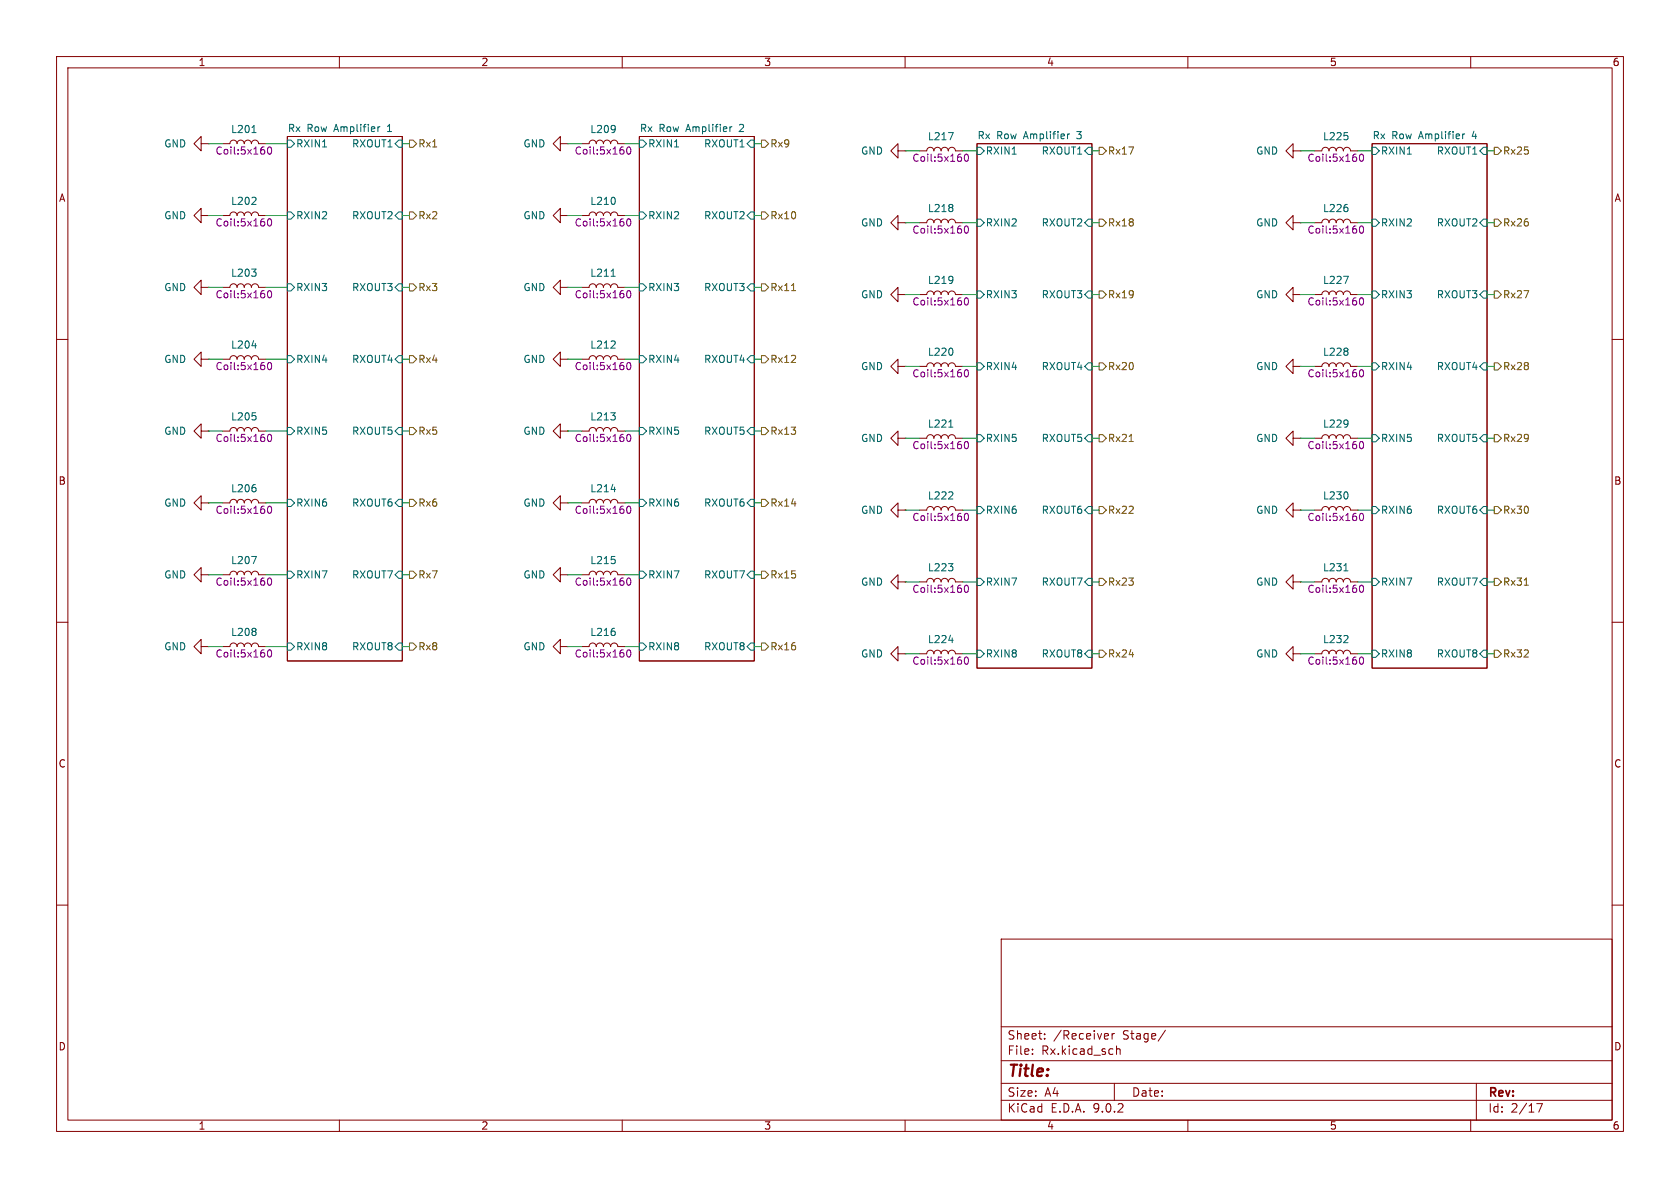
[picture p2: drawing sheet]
<svg xmlns="http://www.w3.org/2000/svg" width="297mm" height="210mm" viewBox="0 0 297 210" stroke-linecap="round" stroke-linejoin="round" font-family="sans-serif">
<g fill="none" stroke="#840000" stroke-width=".18">
<path d="M10 10h277v190h-277zM12 12h273v186h-273zM60 10v2M110 10v2M160 10v2M210 10v2M260 10v2M35.6 38.1v-1.3l-1.3 1.3 1.3 1.3v-1.3h1.2M35.6 25.4v-1.3l-1.3 1.3 1.3 1.3v-1.3h1.2M36.8 38.1h.1M36.8 25.4h.1M39.4 25.4h1.2a.64 .64 0 0 1 .7-.6 .64 .64 0 0 1 .6 .6 .64 .64 0 0 1 .6-.6 .64 .64 0 0 1 .7 .6 .64 .64 0 0 1 .6-.6 .64 .64 0 0 1 .6 .6 .64 .64 0 0 1 .7-.6 .64 .64 0 0 1 .6 .6h1.3"/>
<path d="M39.4 38.1h1.2a.64 .64 0 0 1 .7-.6 .64 .64 0 0 1 .6 .6 .64 .64 0 0 1 .6-.6 .64 .64 0 0 1 .7 .6 .64 .64 0 0 1 .6-.6 .64 .64 0 0 1 .6 .6 .64 .64 0 0 1 .7-.6 .64 .64 0 0 1 .6 .6h1.3M50.8 24.1h20.3v92.7h-20.3zM99.1 25.4v-1.3l-1.3 1.3 1.3 1.3v-1.3h1.2M99.1 38.1v-1.3l-1.3 1.3 1.3 1.3v-1.3h1.2M100.3 25.4h.1M100.3 38.1h.1M102.9 38.1h1.2a.64 .64 0 0 1 .7-.6 .64 .64 0 0 1 .6 .6 .64 .64 0 0 1 .6-.6 .64 .64 0 0 1 .7 .6 .64 .64 0 0 1 .6-.6 .64 .64 0 0 1 .6 .6 .64 .64 0 0 1 .7-.6 .64 .64 0 0 1 .6 .6h1.3M102.9 25.4h1.2a.64 .64 0 0 1 .7-.6 .64 .64 0 0 1 .6 .6 .64 .64 0 0 1 .6-.6 .64 .64 0 0 1 .7 .6 .64 .64 0 0 1 .6-.6 .64 .64 0 0 1 .6 .6 .64 .64 0 0 1 .7-.6 .64 .64 0 0 1 .6 .6h1.3M113 24.1h20.3v92.7h-20.3zM158.7 39.4v-1.3l-1.2 1.3 1.2 1.2v-1.2h1.3M158.7 26.7v-1.3l-1.2 1.3 1.2 1.2v-1.2h1.3M160 39.4h.1"/>
<path d="M160 26.7h.1M162.6 26.7h1.2a.64 .64 0 0 1 .7-.7 .64 .64 0 0 1 .6 .7 .64 .64 0 0 1 .6-.7 .64 .64 0 0 1 .7 .7 .64 .64 0 0 1 .6-.7 .64 .64 0 0 1 .6 .7 .64 .64 0 0 1 .7-.7 .64 .64 0 0 1 .6 .7h1.3M162.6 39.4h1.2a.64 .64 0 0 1 .7-.7 .64 .64 0 0 1 .6 .7 .64 .64 0 0 1 .6-.7 .64 .64 0 0 1 .7 .7 .64 .64 0 0 1 .6-.7 .64 .64 0 0 1 .6 .7 .64 .64 0 0 1 .7-.7 .64 .64 0 0 1 .6 .7h1.3M172.7 25.4h20.3v92.7h-20.3zM228.6 39.4v-1.3l-1.3 1.3 1.3 1.2v-1.2h1.3M228.6 26.7v-1.3l-1.3 1.3 1.3 1.2v-1.2h1.3M229.9 39.4h.1M229.9 26.7h.1M232.4 26.7h1.3a.64 .64 0 0 1 .6-.7 .64 .64 0 0 1 .6 .7 .64 .64 0 0 1 .7-.7 .64 .64 0 0 1 .6 .7 .64 .64 0 0 1 .7-.7 .64 .64 0 0 1 .6 .7 .64 .64 0 0 1 .6-.7 .64 .64 0 0 1 .7 .7h1.2M232.4 39.4h1.3a.64 .64 0 0 1 .6-.7 .64 .64 0 0 1 .6 .7 .64 .64 0 0 1 .7-.7 .64 .64 0 0 1 .6 .7 .64 .64 0 0 1 .7-.7 .64 .64 0 0 1 .6 .7 .64 .64 0 0 1 .6-.7 .64 .64 0 0 1 .7 .7h1.2M242.6 25.4h20.3v92.7h-20.3zM35.6 50.8v-1.3l-1.3 1.3 1.3 1.3v-1.3h1.2"/>
<path d="M36.8 50.8h.1M39.4 50.8h1.2a.64 .64 0 0 1 .7-.6 .64 .64 0 0 1 .6 .6 .64 .64 0 0 1 .6-.6 .64 .64 0 0 1 .7 .6 .64 .64 0 0 1 .6-.6 .64 .64 0 0 1 .6 .6 .64 .64 0 0 1 .7-.6 .64 .64 0 0 1 .6 .6h1.3M99.1 50.8v-1.3l-1.3 1.3 1.3 1.3v-1.3h1.2M100.3 50.8h.1M102.9 50.8h1.2a.64 .64 0 0 1 .7-.6 .64 .64 0 0 1 .6 .6 .64 .64 0 0 1 .6-.6 .64 .64 0 0 1 .7 .6 .64 .64 0 0 1 .6-.6 .64 .64 0 0 1 .6 .6 .64 .64 0 0 1 .7-.6 .64 .64 0 0 1 .6 .6h1.3M158.7 52.1v-1.3l-1.2 1.3 1.2 1.2v-1.2h1.3M160 52.1h.1M162.6 52.1h1.2a.64 .64 0 0 1 .7-.7 .64 .64 0 0 1 .6 .7 .64 .64 0 0 1 .6-.7 .64 .64 0 0 1 .7 .7 .64 .64 0 0 1 .6-.7 .64 .64 0 0 1 .6 .7 .64 .64 0 0 1 .7-.7 .64 .64 0 0 1 .6 .7h1.3M228.6 52.1v-1.3l-1.3 1.3 1.3 1.2v-1.2h1.3M229.9 52.1h.1M232.4 52.1h1.3a.64 .64 0 0 1 .6-.7 .64 .64 0 0 1 .6 .7 .64 .64 0 0 1 .7-.7 .64 .64 0 0 1 .6 .7 .64 .64 0 0 1 .7-.7 .64 .64 0 0 1 .6 .7 .64 .64 0 0 1 .6-.7 .64 .64 0 0 1 .7 .7h1.2M10 60h2"/>
<path d="M35.6 76.2v-1.3l-1.3 1.3 1.3 1.3v-1.3h1.2M35.6 63.5v-1.3l-1.3 1.3 1.3 1.3v-1.3h1.2M36.8 76.2h.1M36.8 63.5h.1M39.4 76.2h1.2a.64 .64 0 0 1 .7-.6 .64 .64 0 0 1 .6 .6 .64 .64 0 0 1 .6-.6 .64 .64 0 0 1 .7 .6 .64 .64 0 0 1 .6-.6 .64 .64 0 0 1 .6 .6 .64 .64 0 0 1 .7-.6 .64 .64 0 0 1 .6 .6h1.3M39.4 63.5h1.2a.64 .64 0 0 1 .7-.6 .64 .64 0 0 1 .6 .6 .64 .64 0 0 1 .6-.6 .64 .64 0 0 1 .7 .6 .64 .64 0 0 1 .6-.6 .64 .64 0 0 1 .6 .6 .64 .64 0 0 1 .7-.6 .64 .64 0 0 1 .6 .6h1.3M99.1 76.2v-1.3l-1.3 1.3 1.3 1.3v-1.3h1.2M99.1 63.5v-1.3l-1.3 1.3 1.3 1.3v-1.3h1.2M100.3 76.2h.1M100.3 63.5h.1M102.9 76.2h1.2a.64 .64 0 0 1 .7-.6 .64 .64 0 0 1 .6 .6 .64 .64 0 0 1 .6-.6 .64 .64 0 0 1 .7 .6 .64 .64 0 0 1 .6-.6 .64 .64 0 0 1 .6 .6 .64 .64 0 0 1 .7-.6 .64 .64 0 0 1 .6 .6h1.3M102.9 63.5h1.2a.64 .64 0 0 1 .7-.6 .64 .64 0 0 1 .6 .6 .64 .64 0 0 1 .6-.6 .64 .64 0 0 1 .7 .6 .64 .64 0 0 1 .6-.6 .64 .64 0 0 1 .6 .6 .64 .64 0 0 1 .7-.6 .64 .64 0 0 1 .6 .6h1.3"/>
<path d="M158.7 77.5v-1.3l-1.2 1.3 1.2 1.2v-1.2h1.3M158.7 64.8v-1.3l-1.2 1.3 1.2 1.2v-1.2h1.3M160 77.5h.1M160 64.8h.1M162.6 77.5h1.2a.64 .64 0 0 1 .7-.7 .64 .64 0 0 1 .6 .7 .64 .64 0 0 1 .6-.7 .64 .64 0 0 1 .7 .7 .64 .64 0 0 1 .6-.7 .64 .64 0 0 1 .6 .7 .64 .64 0 0 1 .7-.7 .64 .64 0 0 1 .6 .7h1.3M162.6 64.8h1.2a.64 .64 0 0 1 .7-.7 .64 .64 0 0 1 .6 .7 .64 .64 0 0 1 .6-.7 .64 .64 0 0 1 .7 .7 .64 .64 0 0 1 .6-.7 .64 .64 0 0 1 .6 .7 .64 .64 0 0 1 .7-.7 .64 .64 0 0 1 .6 .7h1.3M228.6 77.5v-1.3l-1.3 1.3 1.3 1.2v-1.2h1.3M228.6 64.8v-1.3l-1.3 1.3 1.3 1.2v-1.2h1.3M229.9 77.5h.1M229.9 64.8h.1M232.4 77.5h1.3a.64 .64 0 0 1 .6-.7 .64 .64 0 0 1 .6 .7 .64 .64 0 0 1 .7-.7 .64 .64 0 0 1 .6 .7 .64 .64 0 0 1 .7-.7 .64 .64 0 0 1 .6 .7 .64 .64 0 0 1 .6-.7 .64 .64 0 0 1 .7 .7h1.2M232.4 64.8h1.3a.64 .64 0 0 1 .6-.7 .64 .64 0 0 1 .6 .7 .64 .64 0 0 1 .7-.7 .64 .64 0 0 1 .6 .7 .64 .64 0 0 1 .7-.7 .64 .64 0 0 1 .6 .7 .64 .64 0 0 1 .6-.7 .64 .64 0 0 1 .7 .7h1.2"/>
<path d="M285 60h2M35.6 88.9v-1.3l-1.3 1.3 1.3 1.3v-1.3h1.2M36.8 88.9h.1M39.4 88.9h1.2a.64 .64 0 0 1 .7-.6 .64 .64 0 0 1 .6 .6 .64 .64 0 0 1 .6-.6 .64 .64 0 0 1 .7 .6 .64 .64 0 0 1 .6-.6 .64 .64 0 0 1 .6 .6 .64 .64 0 0 1 .7-.6 .64 .64 0 0 1 .6 .6h1.3M99.1 88.9v-1.3l-1.3 1.3 1.3 1.3v-1.3h1.2M100.3 88.9h.1M102.9 88.9h1.2a.64 .64 0 0 1 .7-.6 .64 .64 0 0 1 .6 .6 .64 .64 0 0 1 .6-.6 .64 .64 0 0 1 .7 .6 .64 .64 0 0 1 .6-.6 .64 .64 0 0 1 .6 .6 .64 .64 0 0 1 .7-.6 .64 .64 0 0 1 .6 .6h1.3M158.7 90.2v-1.3l-1.2 1.3 1.2 1.2v-1.2h1.3M160 90.2h.1M162.6 90.2h1.2a.64 .64 0 0 1 .7-.7 .64 .64 0 0 1 .6 .7 .64 .64 0 0 1 .6-.7 .64 .64 0 0 1 .7 .7 .64 .64 0 0 1 .6-.7 .64 .64 0 0 1 .6 .7 .64 .64 0 0 1 .7-.7 .64 .64 0 0 1 .6 .7h1.3M228.6 90.2v-1.3l-1.3 1.3 1.3 1.2v-1.2h1.3M229.9 90.2h.1"/>
<path d="M232.4 90.2h1.3a.64 .64 0 0 1 .6-.7 .64 .64 0 0 1 .6 .7 .64 .64 0 0 1 .7-.7 .64 .64 0 0 1 .6 .7 .64 .64 0 0 1 .7-.7 .64 .64 0 0 1 .6 .7 .64 .64 0 0 1 .6-.7 .64 .64 0 0 1 .7 .7h1.2M10 110h2M35.6 114.3v-1.3l-1.3 1.3 1.3 1.3v-1.3h1.2M35.6 101.6v-1.3l-1.3 1.3 1.3 1.3v-1.3h1.2M36.8 114.3h.1M36.8 101.6h.1M39.4 114.3h1.2a.64 .64 0 0 1 .7-.6 .64 .64 0 0 1 .6 .6 .64 .64 0 0 1 .6-.6 .64 .64 0 0 1 .7 .6 .64 .64 0 0 1 .6-.6 .64 .64 0 0 1 .6 .6 .64 .64 0 0 1 .7-.6 .64 .64 0 0 1 .6 .6h1.3M39.4 101.6h1.2a.64 .64 0 0 1 .7-.6 .64 .64 0 0 1 .6 .6 .64 .64 0 0 1 .6-.6 .64 .64 0 0 1 .7 .6 .64 .64 0 0 1 .6-.6 .64 .64 0 0 1 .6 .6 .64 .64 0 0 1 .7-.6 .64 .64 0 0 1 .6 .6h1.3M99.1 101.6v-1.3l-1.3 1.3 1.3 1.3v-1.3h1.2M99.1 114.3v-1.3l-1.3 1.3 1.3 1.3v-1.3h1.2M100.3 101.6h.1M100.3 114.3h.1"/>
<path d="M102.9 114.3h1.2a.64 .64 0 0 1 .7-.6 .64 .64 0 0 1 .6 .6 .64 .64 0 0 1 .6-.6 .64 .64 0 0 1 .7 .6 .64 .64 0 0 1 .6-.6 .64 .64 0 0 1 .6 .6 .64 .64 0 0 1 .7-.6 .64 .64 0 0 1 .6 .6h1.3M102.9 101.6h1.2a.64 .64 0 0 1 .7-.6 .64 .64 0 0 1 .6 .6 .64 .64 0 0 1 .6-.6 .64 .64 0 0 1 .7 .6 .64 .64 0 0 1 .6-.6 .64 .64 0 0 1 .6 .6 .64 .64 0 0 1 .7-.6 .64 .64 0 0 1 .6 .6h1.3M158.7 102.9v-1.3l-1.2 1.3 1.2 1.2v-1.2h1.3M158.7 115.6v-1.3l-1.2 1.3 1.2 1.2v-1.2h1.3M160 102.9h.1M160 115.6h.1M162.6 102.9h1.2a.64 .64 0 0 1 .7-.7 .64 .64 0 0 1 .6 .7 .64 .64 0 0 1 .6-.7 .64 .64 0 0 1 .7 .7 .64 .64 0 0 1 .6-.7 .64 .64 0 0 1 .6 .7 .64 .64 0 0 1 .7-.7 .64 .64 0 0 1 .6 .7h1.3M162.6 115.6h1.2a.64 .64 0 0 1 .7-.7 .64 .64 0 0 1 .6 .7 .64 .64 0 0 1 .6-.7 .64 .64 0 0 1 .7 .7 .64 .64 0 0 1 .6-.7 .64 .64 0 0 1 .6 .7 .64 .64 0 0 1 .7-.7 .64 .64 0 0 1 .6 .7h1.3M228.6 115.6v-1.3l-1.3 1.3 1.3 1.2v-1.2h1.3M228.6 102.9v-1.3l-1.3 1.3 1.3 1.2v-1.2h1.3M229.9 115.6h.1M229.9 102.9h.1"/>
<path d="M232.4 115.6h1.3a.64 .64 0 0 1 .6-.7 .64 .64 0 0 1 .6 .7 .64 .64 0 0 1 .7-.7 .64 .64 0 0 1 .6 .7 .64 .64 0 0 1 .7-.7 .64 .64 0 0 1 .6 .7 .64 .64 0 0 1 .6-.7 .64 .64 0 0 1 .7 .7h1.2M232.4 102.9h1.3a.64 .64 0 0 1 .6-.7 .64 .64 0 0 1 .6 .7 .64 .64 0 0 1 .7-.7 .64 .64 0 0 1 .6 .7 .64 .64 0 0 1 .7-.7 .64 .64 0 0 1 .6 .7 .64 .64 0 0 1 .6-.7 .64 .64 0 0 1 .7 .7h1.2M285 110h2M10 160h2M177 166h108v32h-108zM285 160h2M60 198v2M110 198v2M160 198v2M177 194.5h108M177 191.5h108M177 187.5h108"/>
<path d="M177 181.5h108M182.5 186.3v.1M182.5 185.5v.1M184.7 183.6v.1M184.7 182.8v.1M195.7 182.7l.3 .4-.8 .1M195.9 183.6l-.2 .1M196.6 182.7v1M197 191.5v3M197 182.7l-.3 .1-.1 .2M197.4 184.9v1.5M197.4 185.5l.2-.1 .4 .1v.9"/>
<path d="M206 182.1l-1.3 2M210 198v2M260 198v2M261 191.5v6.5M271.7 195.1h1l-.7 1.5"/>
</g>
<g fill="none" stroke="#006464" stroke-width=".18">
<path d="M44.5 36.1h.8M44.5 23.4h.8M45.2 35v.4M50.8 24.8h.6l.7 .6-.7 .6h-.6zM50.8 37.5h.6l.7 .6-.7 .6h-.6zM57 26h.7M66.8 22.4v.9M67.2 22.4l-.4 .3M69.8 25.4l.7-.6h.6v1.2h-.6zM69.8 38.1l.7-.6h.6v1.2h-.6zM108.7 22.3v.8M108.7 35.1v.8"/>
<path d="M108.8 22.7l-.1 .1M113 24.8h.7l.6 .6-.6 .6h-.7zM113 37.5h.7l.6 .6-.6 .6h-.7zM119.2 26h.8M129 22.4v.9M129.4 22.4l-.4 .3M132.7 24.8h.6v1.2h-.6l-.6-.6zM132.7 37.5h.6v1.2h-.6l-.6-.6zM167.7 23.4h.8l-.5 1.3M168.4 36.3v.3M168.4 36.8v.5M172.7 26h.7l.6 .7-.6 .6h-.7z"/>
<path d="M172.7 38.7h.7l.6 .7-.6 .6h-.7zM178.9 27.2h.8M188.7 23.7v.8M189.1 23.7l-.4 .2M192.4 26h.6v1.3h-.6l-.6-.6zM192.4 38.7h.6v1.3h-.6l-.6-.6zM238.2 24v.6M238.2 36.7v.6M242.6 26h.6l.6 .7-.6 .6h-.6zM242.6 38.7h.6l.6 .7-.6 .6h-.6zM248.8 27.2h.7M258.6 23.7v.8"/>
<path d="M258.9 23.7l-.3 .2M262.3 26h.6v1.3h-.6l-.7-.6zM262.3 38.7h.6v1.3h-.6l-.7-.6zM44.5 47.6h.8l-.5 .5M45.2 48.2v.5M50.8 50.2h.6l.7 .6-.7 .6h-.6zM69.8 50.8l.7-.6h.6v1.2h-.6zM108 48.8h.8M113 50.2h.7l.6 .6-.6 .6h-.7zM132.7 50.2h.6v1.2h-.6l-.6-.6zM168.4 49v.8M168.5 49.4l-.1 .1"/>
<path d="M172.7 51.4h.7l.6 .7-.6 .6h-.7zM192.4 51.4h.6v1.3h-.6l-.6-.6zM237.5 48.8h.9l-.6 1.3M242.6 51.4h.6l.6 .7-.6 .6h-.6zM262.3 51.4h.6v1.3h-.6l-.7-.6zM44.5 61.1h.8M45.2 73.6v.5M50.8 62.9h.6l.7 .6-.7 .6h-.6zM50.8 75.6h.6l.7 .6-.7 .6h-.6zM70.5 62.9h.6v1.2h-.6l-.7-.6zM70.5 75.6h.6v1.2h-.6l-.7-.6zM108 73h.8l-.5 .5"/>
<path d="M108 61.5h.8M108.7 60.4v.4M108.7 73.6v.5M113 62.9h.7l.6 .6-.6 .6h-.7zM113 75.6h.7l.6 .6-.6 .6h-.7zM132.7 62.9h.6v1.2h-.6l-.6-.6zM132.7 75.6h.6v1.2h-.6l-.6-.6zM167.7 75.5h.8M168.4 61.8v.8M172.7 64.1h.7l.6 .7-.6 .6h-.7zM172.7 76.8h.7l.6 .7-.6 .6h-.7zM192.4 64.1h.6v1.3h-.6l-.6-.6z"/>
<path d="M192.4 76.8h.6v1.3h-.6l-.6-.6zM238.2 74.4v.8M238.2 61.7v.3M238.2 62.2v.5M238.3 74.8l-.1 .1M242.6 64.1h.6l.6 .7-.6 .6h-.6zM242.6 76.8h.6l.6 .7-.6 .6h-.6zM262.3 64.1h.6v1.3h-.6l-.7-.6zM262.3 76.8h.6v1.3h-.6l-.7-.6zM44.5 98.4h.8l-.5 1.2M45.2 86.3v.5M50.8 88.3h.6l.7 .6-.7 .6h-.6z"/>
<path d="M70.5 88.3h.6v1.2h-.6l-.7-.6zM108 86.5h.8M108.7 99v.5M113 88.3h.7l.6 .6-.6 .6h-.7zM132.7 88.3h.6v1.2h-.6l-.6-.6zM167.7 99.6h.8l-.5 .5M167.7 88.2h.8M168.4 87.1v.4M172.7 89.5h.7l.6 .7-.6 .6h-.7zM192.4 89.5h.6v1.3h-.6l-.6-.6zM238.2 87.2v.8M242.6 89.5h.6l.6 .7-.6 .6h-.6z"/>
<path d="M262.3 89.5h.6v1.3h-.6l-.7-.6zM45.2 111.2v.3M45.2 111.7v.5M50.8 101h.6l.7 .6-.7 .6h-.6zM50.8 113.7h.6l.7 .6-.7 .6h-.6zM69.8 114.3l.7-.6h.6v1.2h-.6zM70.5 101h.6v1.2h-.6l-.7-.6zM108.7 111.7v.5M113 101h.7l.6 .6-.6 .6h-.7zM113 113.7h.7l.6 .6-.6 .6h-.7zM132.7 101h.6v1.2h-.6l-.6-.6zM132.7 113.7h.6v1.2h-.6l-.6-.6z"/>
<path d="M167.7 113.2h.8M168.4 100.2v.6M172.7 102.2h.7l.6 .7-.6 .6h-.7zM172.7 114.9h.7l.6 .7-.6 .6h-.7zM192.4 102.2h.6v1.3h-.6l-.6-.6zM192.4 114.9h.6v1.3h-.6l-.6-.6zM237.5 113.6h.8M237.6 100.9h.7M238.2 112.5v.4M242.6 102.2h.6l.6 .7-.6 .6h-.6zM242.6 114.9h.6l.6 .7-.6 .6h-.6zM262.3 102.2h.6v1.3h-.6l-.7-.6z"/>
<path d="M262.3 114.9h.6v1.3h-.6l-.7-.6z"/>
</g>
<g fill="none" stroke="#840084" stroke-width=".18">
<path d="M47.5 26h.1a.68 .68 0 0 1 .4 .6 .68 .68 0 0 1-.4 .6 .84 .84 0 0 1-.1-1.2zM47.5 38.7h.1a.68 .68 0 0 1 .4 .6 .68 .68 0 0 1-.4 .6 .84 .84 0 0 1-.1-1.2zM110.9 26.1l.2-.1a.68 .68 0 0 1 .4 .6 .68 .68 0 0 1-.4 .6l-.2-.1-.1-.3zM110.9 38.8l.2-.1a.68 .68 0 0 1 .4 .6 .68 .68 0 0 1-.4 .6l-.2-.1-.1-.3zM170.7 27.3l.1-.1a.68 .68 0 0 1 .4 .7 .68 .68 0 0 1-.4 .6 .84 .84 0 0 1-.1-1.2zM240.5 27.3l.1-.1a.68 .68 0 0 1 .5 .7 .68 .68 0 0 1-.5 .6 .84 .84 0 0 1-.1-1.2zM47.4 51.5l.2-.1a.68 .68 0 0 1 .4 .6 .68 .68 0 0 1-.4 .6l-.2-.1-.1-.3zM110.9 51.5l.2-.1a.68 .68 0 0 1 .4 .6 .68 .68 0 0 1-.4 .6l-.2-.1-.1-.3zM170.7 40l.1-.1a.68 .68 0 0 1 .4 .7 .68 .68 0 0 1-.4 .6 .84 .84 0 0 1-.1-1.2zM170.7 52.7l.1-.1a.68 .68 0 0 1 .4 .7 .68 .68 0 0 1-.4 .6 .84 .84 0 0 1-.1-1.2zM240.5 52.7l.1-.1a.68 .68 0 0 1 .5 .7 .68 .68 0 0 1-.5 .6 .84 .84 0 0 1-.1-1.2zM240.5 40l.1-.1a.68 .68 0 0 1 .5 .7 .68 .68 0 0 1-.5 .6 .84 .84 0 0 1-.1-1.2z"/>
<path d="M47.4 76.9l.2-.1a.68 .68 0 0 1 .4 .6 .68 .68 0 0 1-.4 .6l-.2-.1-.1-.3zM47.4 64.2l.2-.1a.68 .68 0 0 1 .4 .6 .68 .68 0 0 1-.4 .6l-.2-.1-.1-.3zM110.9 64.2l.2-.1a.68 .68 0 0 1 .4 .6 .68 .68 0 0 1-.4 .6l-.2-.1-.1-.3zM110.9 76.9l.2-.1a.68 .68 0 0 1 .4 .6 .68 .68 0 0 1-.4 .6l-.2-.1-.1-.3zM170.7 78.1l.1-.1a.68 .68 0 0 1 .4 .7 .68 .68 0 0 1-.4 .6 .84 .84 0 0 1-.1-1.2zM170.7 65.4l.1-.1a.68 .68 0 0 1 .4 .7 .68 .68 0 0 1-.4 .6 .84 .84 0 0 1-.1-1.2zM240.5 78.1l.1-.1a.68 .68 0 0 1 .5 .7 .68 .68 0 0 1-.5 .6 .84 .84 0 0 1-.1-1.2zM240.5 65.4l.1-.1a.68 .68 0 0 1 .5 .7 .68 .68 0 0 1-.5 .6 .84 .84 0 0 1-.1-1.2zM47.4 89.6l.2-.1a.68 .68 0 0 1 .4 .6 .68 .68 0 0 1-.4 .6l-.2-.1-.1-.3zM110.9 89.6l.2-.1a.68 .68 0 0 1 .4 .6 .68 .68 0 0 1-.4 .6l-.2-.1-.1-.3zM170.7 90.8l.1-.1a.68 .68 0 0 1 .4 .7 .68 .68 0 0 1-.4 .6 .84 .84 0 0 1-.1-1.2zM240.5 90.8l.1-.1a.68 .68 0 0 1 .5 .7 .68 .68 0 0 1-.5 .6 .84 .84 0 0 1-.1-1.2z"/>
<path d="M47.4 115l.2-.1a.68 .68 0 0 1 .4 .6 .68 .68 0 0 1-.4 .6l-.2-.1-.1-.3zM47.4 102.3l.2-.1a.68 .68 0 0 1 .4 .6 .68 .68 0 0 1-.4 .6l-.2-.1-.1-.3zM110.9 115l.2-.1a.68 .68 0 0 1 .4 .6 .68 .68 0 0 1-.4 .6l-.2-.1-.1-.3zM110.9 102.3l.2-.1a.68 .68 0 0 1 .4 .6 .68 .68 0 0 1-.4 .6l-.2-.1-.1-.3zM170.7 116.2l.1-.1a.68 .68 0 0 1 .4 .7 .68 .68 0 0 1-.4 .6 .84 .84 0 0 1-.1-1.2zM170.7 103.5l.1-.1a.68 .68 0 0 1 .4 .7 .68 .68 0 0 1-.4 .6 .84 .84 0 0 1-.1-1.2zM240.5 116.2l.1-.1a.68 .68 0 0 1 .5 .7 .68 .68 0 0 1-.5 .6 .84 .84 0 0 1-.1-1.2zM240.5 103.5l.1-.1a.68 .68 0 0 1 .5 .7 .68 .68 0 0 1-.5 .6 .84 .84 0 0 1-.1-1.2z"/>
</g>
<g fill="none" stroke="#725600" stroke-width=".18">
<path d="M72.4 24.8h.6l.7 .6-.7 .6h-.6zM72.4 37.5h.6l.7 .6-.7 .6h-.6zM134.6 24.8h.7l.6 .6-.6 .6h-.7zM134.6 37.5h.7l.6 .6-.6 .6h-.7zM194.3 38.7h.6l.7 .7-.7 .6h-.6zM194.3 26h.6l.7 .7-.7 .6h-.6zM264.2 38.7h.6l.6 .7-.6 .6h-.6zM264.2 26h.6l.6 .7-.6 .6h-.6zM72.4 50.2h.6l.7 .6-.7 .6h-.6zM134.6 50.2h.7l.6 .6-.6 .6h-.7zM139.9 51.4h.8M194.3 51.4h.6l.7 .7-.7 .6h-.6z"/>
<path d="M264.2 51.4h.6l.6 .7-.6 .6h-.6zM72.4 75.6h.6l.7 .6-.7 .6h-.6zM72.4 62.9h.6l.7 .6-.7 .6h-.6zM134.6 62.9h.7l.6 .6-.6 .6h-.7zM134.6 75.6h.7l.6 .6-.6 .6h-.7zM194.3 64.1h.6l.7 .7-.7 .6h-.6zM194.3 76.8h.6l.7 .7-.7 .6h-.6zM199.6 78h.7M264.2 64.1h.6l.6 .7-.6 .6h-.6zM264.2 76.8h.6l.6 .7-.6 .6h-.6zM72.4 88.3h.6l.7 .6-.7 .6h-.6zM134.6 88.3h.7l.6 .6-.6 .6h-.7z"/>
<path d="M194.3 89.5h.6l.7 .7-.7 .6h-.6zM264.2 89.5h.6l.6 .7-.6 .6h-.6zM72.4 113.7h.6l.7 .6-.7 .6h-.6zM72.4 101h.6l.7 .6-.7 .6h-.6zM134.6 113.7h.7l.6 .6-.6 .6h-.7zM134.6 101h.7l.6 .6-.6 .6h-.7zM194.3 102.2h.6l.7 .7-.7 .6h-.6zM194.3 114.9h.6l.7 .7-.7 .6h-.6zM264.2 102.2h.6l.6 .7-.6 .6h-.6zM264.2 114.9h.6l.6 .7-.6 .6h-.6zM269.5 103.4h.7"/>
</g>
<g fill="none" stroke="#009600" stroke-width=".18">
<path d="M36.8 38.1h2.6M36.8 25.4h2.6M47 38.1h3.8M47 25.4h3.8M71.1 38.1h1.3M71.1 25.4h1.3M100.3 38.1h2.6M100.3 25.4h2.6M110.5 38.1h2.5M110.5 25.4h2.5M133.3 38.1h1.3M133.3 25.4h1.3"/>
<path d="M160 26.7h2.6M160 39.4h2.6M170.2 26.7h2.5M170.2 39.4h2.5M193 26.7h1.3M193 39.4h1.3M229.9 26.7h2.5M229.9 39.4h2.5M240 26.7h2.6M240 39.4h2.6M262.9 26.7h1.3M262.9 39.4h1.3"/>
<path d="M36.8 50.8h2.6M47 50.8h3.8M71.1 50.8h1.3M100.3 50.8h2.6M110.5 50.8h2.5M133.3 50.8h1.3M160 52.1h2.6M170.2 52.1h2.5M193 52.1h1.3M229.9 52.1h2.5M240 52.1h2.6M262.9 52.1h1.3"/>
<path d="M36.8 76.2h2.6M36.8 63.5h2.6M47 76.2h3.8M47 63.5h3.8M71.1 76.2h1.3M71.1 63.5h1.3M100.3 76.2h2.6M100.3 63.5h2.6M110.5 76.2h2.5M110.5 63.5h2.5M133.3 76.2h1.3M133.3 63.5h1.3"/>
<path d="M160 64.8h2.6M160 77.5h2.6M170.2 64.8h2.5M170.2 77.5h2.5M193 64.8h1.3M193 77.5h1.3M229.9 64.8h2.5M229.9 77.5h2.5M240 64.8h2.6M240 77.5h2.6M262.9 64.8h1.3M262.9 77.5h1.3"/>
<path d="M36.8 88.9h2.6M47 88.9h3.8M71.1 88.9h1.3M100.3 88.9h2.6M110.5 88.9h2.5M133.3 88.9h1.3M160 90.2h2.6M170.2 90.2h2.5M193 90.2h1.3M229.9 90.2h2.5M240 90.2h2.6M262.9 90.2h1.3"/>
<path d="M36.8 101.6h2.6M36.8 114.3h2.6M47 101.6h3.8M47 114.3h3.8M71.1 101.6h1.3M71.1 114.3h1.3M100.3 101.6h2.6M100.3 114.3h2.6M110.5 101.6h2.5M110.5 114.3h2.5M133.3 101.6h1.3M133.3 114.3h1.3"/>
<path d="M160 115.6h2.6M160 102.9h2.6M170.2 115.6h2.5M170.2 102.9h2.5M193 115.6h1.3M193 102.9h1.3M229.9 115.6h2.5M229.9 102.9h2.5M240 115.6h2.6M240 102.9h2.6M262.9 115.6h1.3M262.9 102.9h1.3"/>
</g>
<text font-size="2.8" fill="#840000" x="178" y="190.9">Title:</text>
<g font-size="2.1" fill="#840000">
<text x="178" y="184">Sheet:</text>
<text x="186.2" y="184">/Receiver</text>
<text x="198.5" y="184">Stage/</text>
<text x="178" y="186.7">File:</text>
<text x="184.1" y="186.7">Rx.kicad_sch</text>
<text x="178" y="196.9">KiCad</text>
<text x="178" y="194.1">Size:</text>
<text x="184.7" y="194.1">A4</text>
<text x="185.7" y="196.9">E.D.A.</text>
<text x="193.3" y="196.9">9.0.2</text>
<text x="200" y="194.1">Date:</text>
<text x="263" y="194.3">Rev:</text>
<text x="263" y="196.9">Id:</text>
<text x="267.1" y="196.9">2/17</text>
</g>
<g font-size="1.8" fill="#840000">
<text x="35" y="11.9">1</text>
<text x="85" y="11.9">2</text>
<text x="135" y="11.9">3</text>
<text x="185" y="11.9">4</text>
<text x="235" y="11.9">5</text>
<text x="285" y="11.9">6</text>
<text x="10.3" y="35.9">A</text>
<text x="285.3" y="35.9">A</text>
<text x="10.3" y="85.9">B</text>
<text x="285.3" y="85.9">B</text>
<text x="10.3" y="135.9">C</text>
<text x="285.3" y="135.9">C</text>
<text x="10.3" y="185.9">D</text>
<text x="285.3" y="185.9">D</text>
<text x="35" y="199.9">1</text>
<text x="85" y="199.9">2</text>
<text x="135" y="199.9">3</text>
<text x="185" y="199.9">4</text>
<text x="235" y="199.9">5</text>
<text x="285" y="199.9">6</text>
</g>
<g font-size="1.8" fill="#006464">
<text x="40.8" y="23.7">L201</text>
<text x="50.8" y="23.4">Rx</text>
<text x="54.3" y="23.4">Row</text>
<text x="59.2" y="23.4">Amplifier</text>
<text x="68.8" y="23.4">1</text>
<text x="104.3" y="23.7">L209</text>
<text x="113" y="23.4">Rx</text>
<text x="116.5" y="23.4">Row</text>
<text x="121.4" y="23.4">Amplifier</text>
<text x="131" y="23.4">2</text>
<text x="28.9" y="26.3">GND</text>
<text x="52.3" y="26.3">RXIN1</text>
<text x="62.1" y="26.3">RXOUT1</text>
<text x="92.4" y="26.3">GND</text>
<text x="114.5" y="26.3">RXIN1</text>
<text x="124.4" y="26.3">RXOUT1</text>
<text x="152.1" y="27.5">GND</text>
<text x="163.9" y="25">L217</text>
<text x="172.7" y="24.7">Rx</text>
<text x="174.2" y="27.5">RXIN1</text>
<text x="176.2" y="24.7">Row</text>
<text x="181.1" y="24.7">Amplifier</text>
<text x="184.1" y="27.5">RXOUT1</text>
<text x="190.7" y="24.7">3</text>
<text x="222" y="27.5">GND</text>
<text x="233.8" y="25">L225</text>
<text x="242.6" y="24.7">Rx</text>
<text x="244" y="27.5">RXIN1</text>
<text x="246" y="24.7">Row</text>
<text x="251" y="24.7">Amplifier</text>
<text x="253.9" y="27.5">RXOUT1</text>
<text x="260.5" y="24.7">4</text>
<text x="28.9" y="39">GND</text>
<text x="40.8" y="36.4">L202</text>
<text x="52.3" y="39">RXIN2</text>
<text x="62.1" y="39">RXOUT2</text>
<text x="92.4" y="39">GND</text>
<text x="104.3" y="36.4">L210</text>
<text x="114.5" y="39">RXIN2</text>
<text x="124.4" y="39">RXOUT2</text>
<text x="152.1" y="40.2">GND</text>
<text x="163.9" y="37.7">L218</text>
<text x="174.2" y="40.2">RXIN2</text>
<text x="184.1" y="40.2">RXOUT2</text>
<text x="222" y="40.2">GND</text>
<text x="233.8" y="37.7">L226</text>
<text x="244" y="40.2">RXIN2</text>
<text x="253.9" y="40.2">RXOUT2</text>
<text x="28.9" y="51.7">GND</text>
<text x="40.8" y="49.1">L203</text>
<text x="52.3" y="51.7">RXIN3</text>
<text x="62.1" y="51.7">RXOUT3</text>
<text x="92.4" y="51.7">GND</text>
<text x="104.3" y="49.1">L211</text>
<text x="114.5" y="51.7">RXIN3</text>
<text x="124.4" y="51.7">RXOUT3</text>
<text x="152.1" y="52.9">GND</text>
<text x="163.9" y="50.4">L219</text>
<text x="174.2" y="52.9">RXIN3</text>
<text x="184.1" y="52.9">RXOUT3</text>
<text x="222" y="52.9">GND</text>
<text x="233.8" y="50.4">L227</text>
<text x="244" y="52.9">RXIN3</text>
<text x="253.9" y="52.9">RXOUT3</text>
<text x="28.9" y="64.4">GND</text>
<text x="40.8" y="61.8">L204</text>
<text x="52.3" y="64.4">RXIN4</text>
<text x="62.1" y="64.4">RXOUT4</text>
<text x="92.4" y="64.4">GND</text>
<text x="104.3" y="61.8">L212</text>
<text x="114.5" y="64.4">RXIN4</text>
<text x="124.4" y="64.4">RXOUT4</text>
<text x="152.1" y="65.6">GND</text>
<text x="163.9" y="63.1">L220</text>
<text x="174.2" y="65.6">RXIN4</text>
<text x="184.1" y="65.6">RXOUT4</text>
<text x="222" y="65.6">GND</text>
<text x="233.8" y="63.1">L228</text>
<text x="244" y="65.6">RXIN4</text>
<text x="253.9" y="65.6">RXOUT4</text>
<text x="28.9" y="77.1">GND</text>
<text x="40.8" y="74.5">L205</text>
<text x="52.3" y="77.1">RXIN5</text>
<text x="62.1" y="77.1">RXOUT5</text>
<text x="92.4" y="77.1">GND</text>
<text x="104.3" y="74.5">L213</text>
<text x="114.5" y="77.1">RXIN5</text>
<text x="124.4" y="77.1">RXOUT5</text>
<text x="163.9" y="75.8">L221</text>
<text x="233.8" y="75.8">L229</text>
<text x="152.1" y="78.3">GND</text>
<text x="174.2" y="78.3">RXIN5</text>
<text x="184.1" y="78.3">RXOUT5</text>
<text x="222" y="78.3">GND</text>
<text x="244" y="78.3">RXIN5</text>
<text x="253.9" y="78.3">RXOUT5</text>
<text x="28.9" y="89.8">GND</text>
<text x="40.8" y="87.2">L206</text>
<text x="52.3" y="89.8">RXIN6</text>
<text x="62.1" y="89.8">RXOUT6</text>
<text x="92.4" y="89.8">GND</text>
<text x="104.3" y="87.2">L214</text>
<text x="114.5" y="89.8">RXIN6</text>
<text x="124.4" y="89.8">RXOUT6</text>
<text x="163.9" y="88.5">L222</text>
<text x="233.8" y="88.5">L230</text>
<text x="152.1" y="91">GND</text>
<text x="174.2" y="91">RXIN6</text>
<text x="184.1" y="91">RXOUT6</text>
<text x="222" y="91">GND</text>
<text x="244" y="91">RXIN6</text>
<text x="253.9" y="91">RXOUT6</text>
<text x="40.8" y="99.9">L207</text>
<text x="104.3" y="99.9">L215</text>
<text x="163.9" y="101.2">L223</text>
<text x="233.8" y="101.2">L231</text>
<text x="28.9" y="102.5">GND</text>
<text x="52.3" y="102.5">RXIN7</text>
<text x="62.1" y="102.5">RXOUT7</text>
<text x="92.4" y="102.5">GND</text>
<text x="114.5" y="102.5">RXIN7</text>
<text x="124.4" y="102.5">RXOUT7</text>
<text x="152.1" y="103.7">GND</text>
<text x="174.2" y="103.7">RXIN7</text>
<text x="184.1" y="103.7">RXOUT7</text>
<text x="222" y="103.7">GND</text>
<text x="244" y="103.7">RXIN7</text>
<text x="253.9" y="103.7">RXOUT7</text>
<text x="40.8" y="112.6">L208</text>
<text x="104.3" y="112.6">L216</text>
<text x="163.9" y="113.9">L224</text>
<text x="233.8" y="113.9">L232</text>
<text x="28.9" y="115.2">GND</text>
<text x="52.3" y="115.2">RXIN8</text>
<text x="62.1" y="115.2">RXOUT8</text>
<text x="92.4" y="115.2">GND</text>
<text x="114.5" y="115.2">RXIN8</text>
<text x="124.4" y="115.2">RXOUT8</text>
<text x="152.1" y="116.4">GND</text>
<text x="174.2" y="116.4">RXIN8</text>
<text x="184.1" y="116.4">RXOUT8</text>
<text x="222" y="116.4">GND</text>
<text x="244" y="116.4">RXIN8</text>
<text x="253.9" y="116.4">RXOUT8</text>
</g>
<g font-size="1.8" fill="#840084">
<text x="38" y="27.5">Coil:5x160</text>
<text x="101.5" y="27.5">Coil:5x160</text>
<text x="161.2" y="28.8">Coil:5x160</text>
<text x="231" y="28.8">Coil:5x160</text>
<text x="38" y="40.2">Coil:5x160</text>
<text x="101.5" y="40.2">Coil:5x160</text>
<text x="161.2" y="41.5">Coil:5x160</text>
<text x="231" y="41.5">Coil:5x160</text>
<text x="38" y="52.9">Coil:5x160</text>
<text x="101.5" y="52.9">Coil:5x160</text>
<text x="161.2" y="54.2">Coil:5x160</text>
<text x="231" y="54.2">Coil:5x160</text>
<text x="38" y="65.6">Coil:5x160</text>
<text x="101.5" y="65.6">Coil:5x160</text>
<text x="161.2" y="66.9">Coil:5x160</text>
<text x="231" y="66.9">Coil:5x160</text>
<text x="38" y="78.3">Coil:5x160</text>
<text x="101.5" y="78.3">Coil:5x160</text>
<text x="161.2" y="79.6">Coil:5x160</text>
<text x="231" y="79.6">Coil:5x160</text>
<text x="38" y="91">Coil:5x160</text>
<text x="101.5" y="91">Coil:5x160</text>
<text x="161.2" y="92.3">Coil:5x160</text>
<text x="231" y="92.3">Coil:5x160</text>
<text x="38" y="103.7">Coil:5x160</text>
<text x="101.5" y="103.7">Coil:5x160</text>
<text x="161.2" y="105">Coil:5x160</text>
<text x="231" y="105">Coil:5x160</text>
<text x="38" y="116.4">Coil:5x160</text>
<text x="101.5" y="116.4">Coil:5x160</text>
<text x="161.2" y="117.7">Coil:5x160</text>
<text x="231" y="117.7">Coil:5x160</text>
</g>
<g font-size="1.8" fill="#725600">
<text x="73.9" y="26.3">Rx1</text>
<text x="136.1" y="26.3">Rx9</text>
<text x="195.8" y="27.5">Rx17</text>
<text x="265.6" y="27.5">Rx25</text>
<text x="73.9" y="39">Rx2</text>
<text x="136.1" y="39">Rx10</text>
<text x="195.8" y="40.2">Rx18</text>
<text x="265.6" y="40.2">Rx26</text>
<text x="73.9" y="51.7">Rx3</text>
<text x="136.1" y="51.7">Rx11</text>
<text x="195.8" y="52.9">Rx19</text>
<text x="265.6" y="52.9">Rx27</text>
<text x="73.9" y="64.4">Rx4</text>
<text x="136.1" y="64.4">Rx12</text>
<text x="195.8" y="65.6">Rx20</text>
<text x="265.6" y="65.6">Rx28</text>
<text x="73.9" y="77.1">Rx5</text>
<text x="136.1" y="77.1">Rx13</text>
<text x="195.8" y="78.3">Rx21</text>
<text x="265.6" y="78.3">Rx29</text>
<text x="73.9" y="89.8">Rx6</text>
<text x="136.1" y="89.8">Rx14</text>
<text x="195.8" y="91">Rx22</text>
<text x="265.6" y="91">Rx30</text>
<text x="73.9" y="102.5">Rx7</text>
<text x="136.1" y="102.5">Rx15</text>
<text x="195.8" y="103.7">Rx23</text>
<text x="265.6" y="103.7">Rx31</text>
<text x="73.9" y="115.2">Rx8</text>
<text x="136.1" y="115.2">Rx16</text>
<text x="195.8" y="116.4">Rx24</text>
<text x="265.6" y="116.4">Rx32</text>
</g>
</svg>
